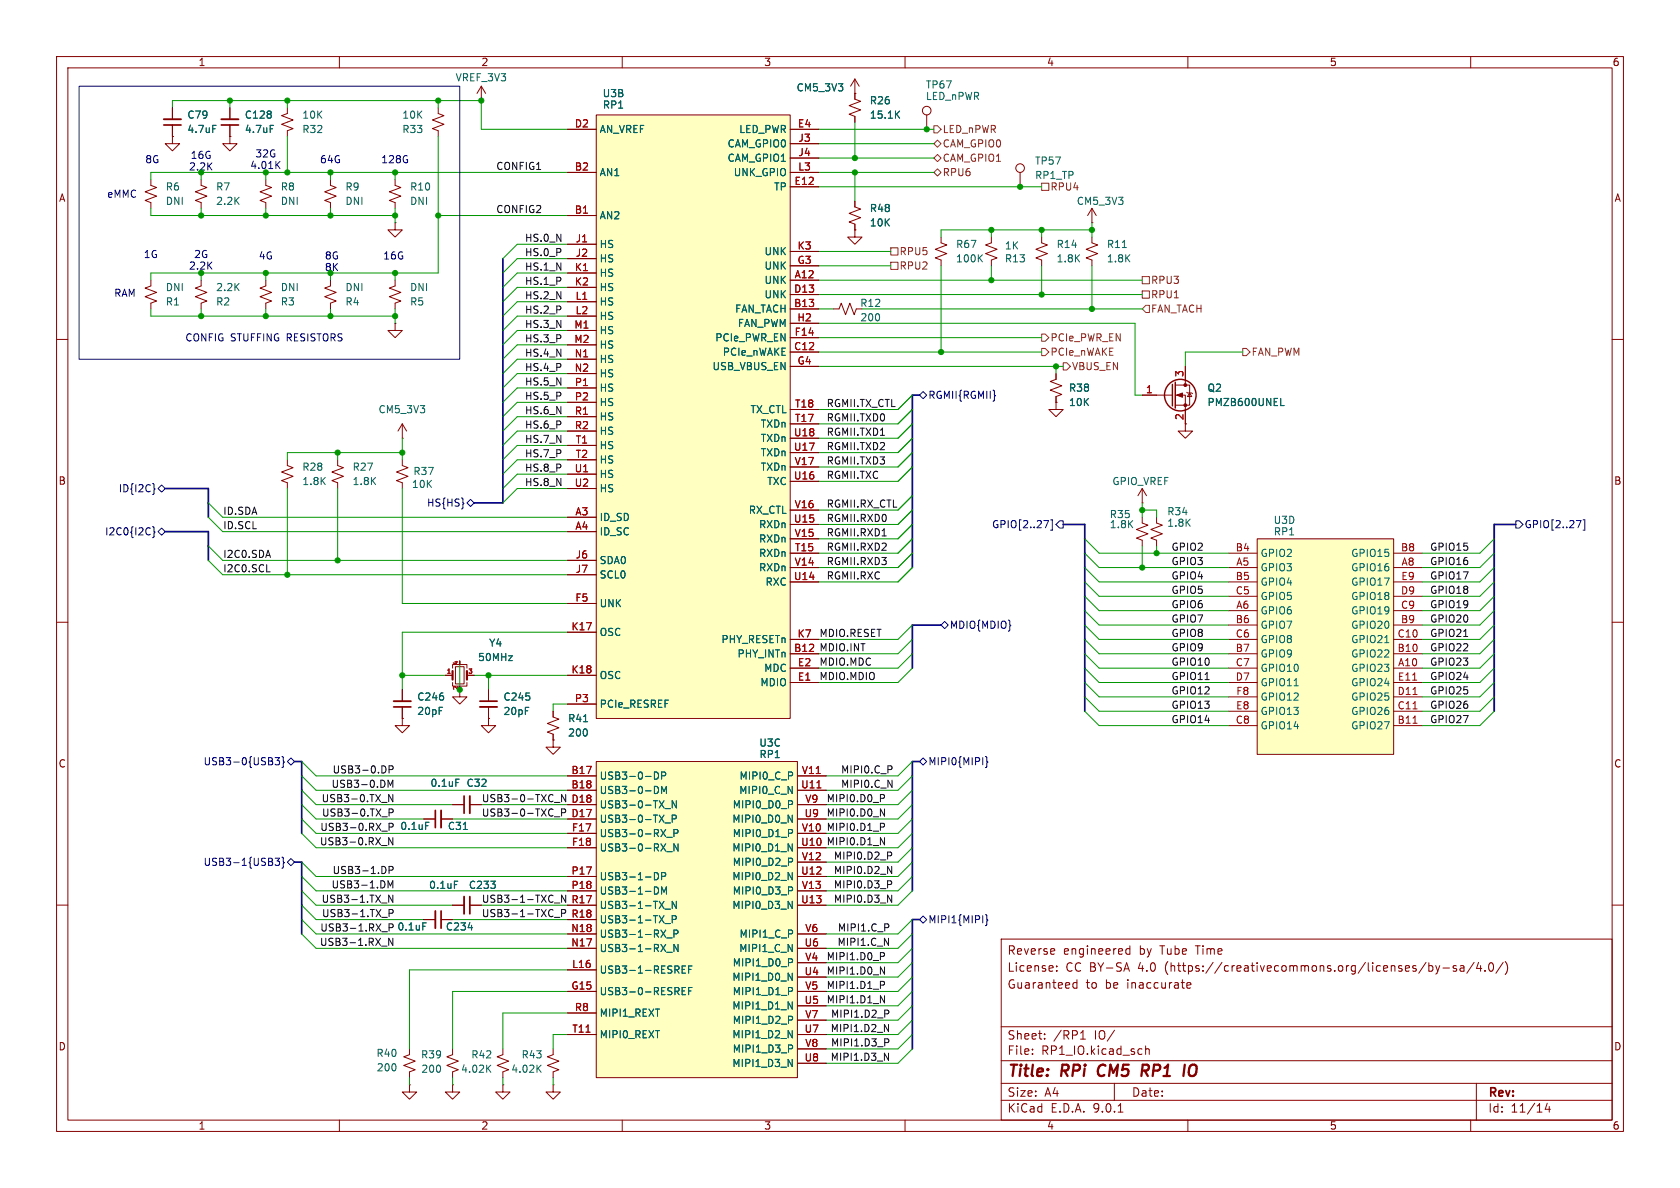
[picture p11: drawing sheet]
<svg xmlns="http://www.w3.org/2000/svg" width="297mm" height="210mm" viewBox="0 0 297 210" stroke-linecap="round" stroke-linejoin="round" font-family="sans-serif">
<g fill="none" stroke="#840000" stroke-width=".18">
<path d="M10 10h277v190h-277zM12 12h273v186h-273zM60 10v2M85.1 17.8h.1M85.1 15.2l-.8 1.3M85.1 15.2l.8 1.3M85.1 15.2v2.6M110 10v2M160 10v2M210 10v2M260 10v2M35.6 31.8v1l1 .3-2.1 .8 2.1 .8-2.1 .7 1.1 .4v1"/>
<path d="M180.3 30.5v2.5M69.8 57.2v1.2h1.3l-1.3 1.3-1.2-1.3h1.2M69.8 57.2h.1M10 60h2M285 60h2M71.1 81.3v1l1 .4-2 .7 2 .8-2 .8 1 .3v1.1M10 110h2M285 110h2M86.4 121.9v2.1M86.4 125v2M74.9 144.8h2.1M78 144.8h2"/>
<path d="M80 142.2h2M83.1 142.2h2M10 160h2M80 160h2M83.1 160h2M177 166h108v32h-108zM186.4 167.8l.1 .3-.8 .1M186.8 171.6v.1M186.8 170.8v.1M190.4 173.2v1.5M190.4 173.8l-.4-.1-.3 .3v.4l.1 .2h.6M199.2 170.2l.5 1.5"/>
<path d="M199.7 167.2v1.5M199.7 167.8l-.4-.1-.3 .3v.4l.2 .2h.5M209.8 174.2l.7-.1v-.3l-.5-.1-.2 .2 .1 .7h.6M252.6 170.2v1.5M252.6 170.8l.4-.1 .3 .3v.4l-.1 .2h-.6M253.8 170.7l.4 1M254.2 171.7l-.2 .4-.2 .1M254.5 170.7l-.3 1M255.1 171.1h1.1M257.5 170.8l-.4-.1-.2 .2 .1 .2 .5 .2v.3h-.6M258.2 170.8h.5l.1 .9M258.8 171.1h-.5a.29 .29 0 0 0-.2 .3 .29 .29 0 0 0 .2 .3l.5-.1"/>
<path d="M260.6 170.1l-1.3 2M261.4 170.1l-.4 1.1h1M261.7 170.7v1M262.5 171.6v.1M263.3 170.3l.2-.1a.81 .81 0 0 1 .6 .6 .81 .81 0 0 1-.3 .8l-.1 .1a.81 .81 0 0 1-.4-1.4zM265.7 170.1l-1.2 2M266.1 170a1.72 1.72 0 0 1 0 2.3M285 160h2M60 198v2M88.9 191.8v1.2h-1.3l1.3 1.3 1.3-1.3h-1.3M88.9 191.8h.1M97.8 191.8v1.2h-1.3l1.3 1.3 1.3-1.3h-1.3"/>
<path d="M97.8 191.8h.1M97.8 185.4v1l-1 .4 2 .8-2 .7 2 .8-1 .4v1M110 198v2M160 198v2M177 194.5h108M177 191.5h108M177 187.5h108M177 181.5h108M182.5 186.3v.1M182.5 185.5v.1M184.7 183.6v.1M184.7 182.8v.1"/>
<path d="M191 183.7h.9M191.2 182.6l.3-.4v1.5M197 191.5v3M197.7 196.6h.8M202.5 184.9v1.5M202.5 185.5l.2-.1 .4 .1 .1 .9M210 198v2M260 198v2M261 191.5v6.5M273.5 195l-.3 1.1h.9M273.9 195.6v1"/>
<circle cx="180.3" cy="29.7" r=".76"/>
</g>
<path d="M194.4 188.5a1.27 1.27 0 0 0 0 1.6M202.4 189.3l.5 .9M202.8 188.2h-.8l-.2 2M202.9 189.2l-1 .1M211.2 188.2a.77 .77 0 0 0-1 .7v1l.3 .3h.4" fill="none" stroke="#840000" stroke-width=".4"/>
<path d="M84.8 124h3.1M77 143.3v3M82 140.7v3.1M83.1 158.5v3" fill="none" stroke="#840000" stroke-width=".3"/>
<path d="M84.8 125h3.1M78 143.3v3M82 158.5v3M83.1 140.7v3.1" fill="none" stroke="#840000" stroke-width=".33"/>
<path d="M80.6 137.7h.6M75.3 145.4h.6M80.3 155.8h.6M81.9 146.6h.7M95.1 188.8l.6 .8M95.7 188.3l-.8 .7" fill="none" stroke="#006464" stroke-width=".18"/>
<path d="M105.4 20.3h34.3v106.7h-34.3z" fill="#ffffc2"/>
<g fill="none" stroke="#840000" stroke-width=".18">
<path d="M30.5 19.1v2M40.6 19.1v2M50.8 19.1v1l-1 .3 2 .8-2 .8 2 .7-1 .4v1M151.1 16.5h.1M151.1 14l-.7 1.2M151.1 14l.8 1.2M151.1 14v2.5M26.7 31.8v1l1 .3-2 .8 2 .8-2 .7 1 .4v1M30.5 24.1v1.3h1.2l-1.2 1.3-1.3-1.3h1.3M30.5 24.1h.1M30.5 22.1v2M40.6 24.1v1.3h1.3l-1.3 1.3-1.2-1.3h1.2"/>
<path d="M40.6 24.1h.1M40.6 22.1v2M100.3 22.9h5.1M100.3 30.5h5.1M100.3 38.1h5.1M105.4 20.3h34.3v106.7h-34.3zM139.7 22.9h5.1M139.7 30.5h5.1M139.7 25.4h5.1M139.7 27.9h5.1M139.7 33h5.1M26.7 49.5v1l-1 .4 2 .8-2 .8 2 .7-1 .4v1"/>
<path d="M35.6 49.5v1l-1.1 .4 2.1 .8-2.1 .8 2.1 .7-1 .4v1M47 49.5v1l-1 .4 2 .8-2 .8 2 .7-1 .4v1M58.4 49.5v1l-1 .4 2 .8-2 .8 2 .7-1 .4v1M100.3 43.2h5.1M100.3 45.7h5.1M100.3 48.3h5.1M100.3 50.8h5.1M100.3 53.3h5.1M100.3 55.9h5.1M100.3 58.4h5.1M139.7 44.5h5.1M139.7 47h5.1"/>
<path d="M139.7 49.5h5.1M139.7 52.1h5.1M139.7 54.6h5.1M139.7 57.2h5.1M139.7 59.7h5.1M100.3 61h5.1M100.3 63.5h5.1M100.3 66h5.1M100.3 68.6h5.1M100.3 71.1h5.1M100.3 73.7h5.1M100.3 76.2h5.1"/>
<path d="M100.3 78.7h5.1M139.7 62.2h5.1M139.7 64.8h5.1M139.7 72.4h5.1M139.7 74.9h5.1M139.7 77.5h5.1M100.3 81.3h5.1M100.3 83.8h5.1M100.3 86.4h5.1M100.3 91.4h5.1M100.3 94h5.1M100.3 99.1h5.1"/>
<path d="M139.7 80h5.1M139.7 82.6h5.1M139.7 85.1h5.1M139.7 90.2h5.1M139.7 92.7h5.1M139.7 95.3h5.1M139.7 97.8h5.1M78.7 119.4h1.3M80 118.1v-.6h2.5v.6M80.5 117.9h1.5v3h-1.5zM82.5 119.4h1.3M100.3 101.6h5.1"/>
<path d="M100.3 106.7h5.1M100.3 111.8h5.1M100.3 119.4h5.1M139.7 100.3h5.1M139.7 102.9h5.1M139.7 113h5.1M139.7 115.6h5.1M139.7 118.1h5.1M80 120.7v.6h2.5v-.6M97.8 125.7v1l1 .4-2 .8 2 .8-2 .7 1 .4v1M97.8 130.8v1.3h1.3l-1.3 1.3-1.3-1.3h1.3M97.8 130.8h.1"/>
<path d="M100.3 124.5h5.1M139.7 120.7h5.1M74.9 162.6h2.1M78 162.6h2M88.9 185.4v1l-1 .4 2 .8-2 .7 2 .8-1 .4v1"/>
</g>
<path d="M37.6 22.2h.6M47.8 22.2h.6M103.2 127.6h.7M74.7 163.1h.6M82.8 164h.7M86.2 188.8l.6 .8M86.8 188.3l-.8 .7" fill="none" stroke="#006464" stroke-width=".18"/>
<path d="M29 22.1h3M39.1 22.1h3.1M78 161v3.1" fill="none" stroke="#840000" stroke-width=".3"/>
<path d="M29 21.1h3M39.1 21.1h3.1M77 161v3.1" fill="none" stroke="#840000" stroke-width=".33"/>
<path d="M80 118.6v1.5M82.5 118.6v1.5" fill="none" stroke="#840000" stroke-width=".38"/>
<path d="M105.4 134.6h35.6v55.9h-35.6z" fill="#ffffc2"/>
<g fill="none" stroke="#840000" stroke-width=".18">
<path d="M77.5 19.1v1l1 .3-2 .8 2 .8-2 .7 1 .4v1M47 31.8v1l1 .3-2 .8 2 .8-2 .7 1 .4v1M58.4 31.8v1l1 .3-2 .8 2 .8-2 .7 1 .4v1M151.1 35.6v1l1 .4-2 .7 2 .8-2 .7 1 .4v1M69.8 49.5v1l-1 .4 2.1 .8-2.1 .8 2.1 .7-1.1 .4v1M151.1 40.6v1.3h1.3l-1.3 1.3-1.2-1.3h1.2M151.1 40.6h.1M71.1 77.5h.1M71.1 74.9v2.6M71.1 74.9l-.7 1.3M71.1 74.9l.8 1.3M186.7 71.1v1.3h-1.3l1.3 1.3 1.3-1.3h-1.3"/>
<path d="M186.7 71.1h.1M50.8 81.3v1l1 .4-2 .7 2 .8-2 .8 1 .3v1.1M59.7 81.3v1l1 .4-2 .7 2 .8-2 .8 1 .3v1.1M204.5 91.4v1.1l1 .3-2 .8 2 .8-2 .7 1 .4v1M71.1 121.9v2.1M71.1 125v2M81.3 121.9v1.3h1.2l-1.2 1.3-1.3-1.3h1.3M100.3 137.2h5.1M100.3 139.7h5.1M105.4 134.6h35.6v55.9h-35.6zM141 137.2h5M141 139.7h5"/>
<path d="M100.3 142.2h5.1M100.3 144.8h5.1M100.3 147.3h5.1M100.3 149.9h5.1M100.3 154.9h5.1M100.3 157.5h5.1M141 142.2h5M141 144.8h5M141 147.3h5M141 149.9h5M141 152.4h5M141 154.9h5"/>
<path d="M141 157.5h5M100.3 160h5.1M100.3 165.1h5.1M100.3 167.6h5.1M100.3 175.3h5.1M100.3 162.6h5.1M100.3 171.5h5.1M100.3 179.1h5.1M141 160h5M141 165.1h5M141 167.6h5M141 170.2h5"/>
<path d="M141 172.7h5M141 175.3h5M141 177.8h5M100.3 182.9h5.1M141 180.3h5M141 182.9h5M141 185.4h5M141 188h5"/>
</g>
<path d="M144.4 139.3h.7" fill="none" stroke="#a90000" stroke-width=".18"/>
<g fill="none" stroke="#006464" stroke-width=".18">
<path d="M115.7 136.5a.64 .64 0 0 1 .7 .6 .64 .64 0 0 1-.7 .6M115.7 139a.64 .64 0 0 1 .7 .6 .64 .64 0 0 1-.7 .7M117 137.1h.6l.1-.2-.1-.3-.6-.1v1.2M115.7 154.2a.64 .64 0 0 1 .7 .7 .64 .64 0 0 1-.7 .6M115.7 156.8a.64 .64 0 0 1 .7 .6 .64 .64 0 0 1-.7 .7M117 140.3v-1.3l.4 .9 .4-.9v1.3M117 154.9h.6l.1-.2-.1-.3-.6-.2v1.3M117 158.1v-1.3l.4 .9 .4-.9v1.3M117.6 142.9h.9M117.6 145.5h.9M117.9 148h.9M117.9 150.6h.9"/>
<path d="M118.8 144.8l.6-.1 .2-.2-.1-.3-.7-.1v1.3M119.1 147.3l.6-.1 .2-.1-.1-.3-.7-.2v1.3M119.6 141.5v1.3l-.8-1.3v1.3M119.6 159.3v1.3l-.8-1.3v1.3M119.9 149.2v1.2l-.8-1.2v1.2M139.3 144.1l.8 1.3v-1.3M139.3 149.2l.8 1.2v-1.2M139.3 154.2l.8 1.3v-1.3M139.3 159.3l.8 1.3v-1.3M140 141.6l.1 .2-.1 .4M140 146.7l.1 .2-.1 .3M140 151.8l.1 .2-.1 .3"/>
<path d="M140 156.9l.1 .1-.1 .4M117.6 160.7h.9M117.6 163.3h.9M117.9 165.8h.9M117.9 168.3h.9M118.8 162.5h.6l.2-.2-.1-.3-.7-.1v1.2M119.1 165.1l.6-.1 .2-.2-.1-.3-.7-.1v1.3M119.9 166.9v1.3l-.8-1.3v1.3M120.6 171.4h.4M120.6 175.2h.4M121.2 170.8h-.6v1.2h.6M121.2 174.6h-.6v1.2h.6"/>
<path d="M121.7 171.4h.5M121.7 175.2h.5M122.3 170.8h-.6v1.2M122.3 174.6h-.6v1.2M139.3 172l.8 1.3v-1.3M139.3 177.1l.8 1.3v-1.3M140 169.6l.1 .1-.1 .4M140 174.6l.1 .2-.1 .4M140 179.7l.1 .2-.1 .4M139.3 182.2l.8 1.3v-1.3M139.3 187.3l.8 1.2v-1.2M140 184.8l.1 .2-.1 .3"/>
</g>
<path d="M69.6 125h3" fill="none" stroke="#840000" stroke-width=".3"/>
<path d="M69.6 124h3" fill="none" stroke="#840000" stroke-width=".33"/>
<path d="M222.2 95.3h24.2v38.1h-24.2z" fill="#ffffc2"/>
<g fill="none" stroke="#840000" stroke-width=".18">
<path d="M30.5 19.1v2M40.6 19.1v2M151.1 16.5v1l1 .4-2 .8 2 .7-2 .8 1 .4v1M151.1 16.5h.1M30.5 24.1h.1M30.5 22.1v2M40.6 24.1h.1M40.6 22.1v2M69.8 39.4v1.2h1.3l-1.3 1.3-1.2-1.3h1.2M69.8 39.4h.1M69.8 31.8v1l1.1 .3-2.1 .8 2.1 .8-2.1 .7 1 .4v1M100.3 22.9h5.1"/>
<path d="M100.3 30.5h5.1M100.3 38.1h5.1M139.7 22.9h5.1M139.7 30.5h5.1M139.7 25.4h5.1M139.7 27.9h5.1M139.7 33h5.1M151.1 35.6v1M151.1 39.6v1M163.8 20.3v2.6M193 39.4h.1M193 36.8v2.6"/>
<path d="M193 36.8l.8 1.3M193 36.8l-.7 1.3M100.3 43.2h5.1M100.3 45.7h5.1M100.3 48.3h5.1M100.3 50.8h5.1M100.3 53.3h5.1M100.3 55.9h5.1M100.3 58.4h5.1M139.7 54.6h5.1M139.7 44.5h5.1M139.7 47h5.1"/>
<path d="M139.7 49.5h5.1M139.7 52.1h5.1M139.7 57.2h5.1M139.7 59.7h5.1M147.3 54.6h1l.4-1 .8 2 .7-2 .8 2 .4-1h1M151.1 40.6h.1M166.4 41.9v1l1 .4-2 .8 2 .7-2 .8 1 .4v1M175.3 41.9v1l-1.1 .4 2.1 .8-2.1 .7 2.1 .8-1 .4v1M184.1 41.9v1l1.1 .4-2.1 .8 2.1 .7-2.1 .8 1 .4v1M193 41.9v1l1.1 .4-2.1 .8 2.1 .7-2.1 .8 1 .4v1M100.3 61h5.1M100.3 63.5h5.1"/>
<path d="M100.3 66h5.1M100.3 68.6h5.1M100.3 71.1h5.1M100.3 73.7h5.1M100.3 76.2h5.1M100.3 78.7h5.1M139.7 62.2h5.1M139.7 64.8h5.1M139.7 72.4h5.1M139.7 74.9h5.1M139.7 77.5h5.1M186.7 66v1.1l-1 .3 2 .8-2 .8 2 .7-1 .4v1"/>
<path d="M186.7 71.1h.1M201.9 69.9h5.4M207.8 68.1h2.5v3.5h-2.5M207.8 69.9h1.7v6.3h1.3l-1.3 1.3-1.2-1.3h1.2M209.5 64.8v3.3M209.8 69.3l.1 .2h.8l.1 .1M210.3 69.5l.4 .6h-.8zM100.3 81.3h5.1M100.3 83.8h5.1M100.3 86.4h5.1M100.3 91.4h5.1M100.3 94h5.1"/>
<path d="M100.3 99.1h5.1M139.7 97.8h5.1M139.7 80h5.1M139.7 82.6h5.1M139.7 85.1h5.1M139.7 90.2h5.1M139.7 92.7h5.1M139.7 95.3h5.1M201.9 91.4v1.1l1 .3-2 .8 2 .8-2 .7 1 .4v1M201.9 88.9h.1M201.9 86.4v2.5M201.9 86.4l-.7 1.2"/>
<path d="M201.9 86.4l.8 1.2M217.2 97.8h5M222.2 95.3h24.2v38.1h-24.2zM246.4 97.8h5.1M78.7 119.4h1.3M82.5 119.4h1.3M100.3 119.4h5.1M100.3 101.6h5.1M100.3 106.7h5.1M100.3 111.8h5.1M139.7 100.3h5.1M139.7 102.9h5.1"/>
<path d="M139.7 113h5.1M139.7 115.6h5.1M139.7 118.1h5.1M217.2 100.3h5M217.2 102.9h5M217.2 105.4h5M217.2 108h5M217.2 110.5h5M217.2 113h5M217.2 115.6h5M217.2 118.1h5M246.4 100.3h5.1"/>
<path d="M246.4 102.9h5.1M246.4 105.4h5.1M246.4 108h5.1M246.4 110.5h5.1M246.4 113h5.1M246.4 115.6h5.1M246.4 118.1h5.1M71.1 127v1.3h1.3l-1.3 1.2-1.3-1.2h1.3M71.1 127h.1M71.1 121.9v2.1M71.1 125v2M86.4 127v1.3h1.2l-1.2 1.2-1.3-1.2h1.3"/>
<path d="M86.4 127h.1M86.4 121.9v2.1M86.4 125v2M97.8 130.8h.1M97.8 125.7v1M97.8 129.8v1M100.3 124.5h5.1M100.3 137.2h5.1M100.3 139.7h5.1M139.7 120.7h5.1M141 137.2h5M141 139.7h5"/>
<path d="M217.2 120.7h5M217.2 123.2h5M217.2 125.7h5M217.2 128.3h5M246.4 120.7h5.1M246.4 123.2h5.1M246.4 125.7h5.1M246.4 128.3h5.1M74.9 144.8h2.1M78 144.8h2M80 142.2h2M83.1 142.2h2"/>
<path d="M100.3 142.2h5.1M100.3 144.8h5.1M100.3 147.3h5.1M100.3 149.9h5.1M100.3 154.9h5.1M100.3 157.5h5.1M141 142.2h5M141 144.8h5M141 147.3h5M141 149.9h5M141 152.4h5M141 154.9h5"/>
<path d="M141 157.5h5M74.9 162.6h2.1M78 162.6h2M80 160h2M83.1 160h2M100.3 160h5.1M100.3 165.1h5.1M100.3 167.6h5.1M100.3 175.3h5.1M100.3 162.6h5.1M100.3 171.5h5.1M100.3 179.1h5.1"/>
<path d="M141 160h5M141 165.1h5M141 167.6h5M141 170.2h5M141 172.7h5M141 175.3h5M141 177.8h5M72.4 191.8v1.2h-1.3l1.3 1.3 1.3-1.3h-1.3M72.4 191.8h.1M72.4 185.4v1l-1 .4 2 .8-2 .7 2 .8-1 .4v1M80 185.4v1l-1 .4 2 .8-2 .7 2 .8-1 .4v1M80 191.8v1.2h-1.3l1.3 1.3 1.3-1.3h-1.3"/>
<path d="M80 191.8h.1M100.3 182.9h5.1M141 180.3h5M141 182.9h5M141 185.4h5M141 188h5"/>
<circle cx="163.8" cy="19.6" r=".76"/>
</g>
<g fill="none" stroke="#006464" stroke-width=".18">
<path d="M159 19.6l-.7 .8M37.6 22.2h.6M47.8 22.2h.6M158.5 20.2l.5 .7M173.1 45.6l.6 .7M173.7 45l-.7 .8M198.4 43.8h.7M226.4 71.7h.6M244.8 113.6h.7M80.6 137.7h.6M103.2 127.6h.7M115.7 136.5a.64 .64 0 0 1 .7 .6 .64 .64 0 0 1-.7 .6"/>
<path d="M115.7 139a.64 .64 0 0 1 .7 .6 .64 .64 0 0 1-.7 .7M117 137.1h.6l.1-.2-.1-.3-.6-.1v1.2M228.8 121.2h.7M75.3 145.4h.6M80.3 155.8h.6M81.9 146.6h.7M115.7 154.2a.64 .64 0 0 1 .7 .7 .64 .64 0 0 1-.7 .6M115.7 156.8a.64 .64 0 0 1 .7 .6 .64 .64 0 0 1-.7 .7M117 140.3v-1.3l.4 .9 .4-.9v1.3M117 154.9h.6l.1-.2-.1-.3-.6-.2v1.3M117 158.1v-1.3l.4 .9 .4-.9v1.3M117.6 142.9h.9"/>
<path d="M117.6 145.5h.9M117.9 148h.9M117.9 150.6h.9M118.8 144.8l.6-.1 .2-.2-.1-.3-.7-.1v1.3M119.1 147.3l.6-.1 .2-.1-.1-.3-.7-.2v1.3M119.6 141.5v1.3l-.8-1.3v1.3M119.6 159.3v1.3l-.8-1.3v1.3M119.9 149.2v1.2l-.8-1.2v1.2M139.3 144.1l.8 1.3v-1.3M139.3 149.2l.8 1.2v-1.2M139.3 154.2l.8 1.3v-1.3M139.3 159.3l.8 1.3v-1.3"/>
<path d="M140 141.6l.1 .2-.1 .4M140 146.7l.1 .2-.1 .3M140 151.8l.1 .2-.1 .3M140 156.9l.1 .1-.1 .4M74.7 163.1h.6M82.8 164h.7M117.6 160.7h.9M117.6 163.3h.9M117.9 165.8h.9M117.9 168.3h.9M118.8 162.5h.6l.2-.2-.1-.3-.7-.1v1.2M119.1 165.1l.6-.1 .2-.2-.1-.3-.7-.1v1.3"/>
<path d="M119.9 166.9v1.3l-.8-1.3v1.3M120.6 171.4h.4M120.6 175.2h.4M121.2 170.8h-.6v1.2h.6M121.2 174.6h-.6v1.2h.6M121.7 171.4h.5M121.7 175.2h.5M122.3 170.8h-.6v1.2M122.3 174.6h-.6v1.2M139.3 172l.8 1.3v-1.3M139.3 177.1l.8 1.3v-1.3M140 169.6l.1 .1-.1 .4"/>
<path d="M140 174.6l.1 .2-.1 .4M140 179.7l.1 .2-.1 .4M139.3 182.2l.8 1.3v-1.3M139.3 187.3l.8 1.2v-1.2M140 184.8l.1 .2-.1 .3"/>
</g>
<path d="M144.4 139.3h.7M249.7 120.2h.8M249.8 122.8h.7M249.8 125.3h.7M249.8 127.9h.7" fill="none" stroke="#a90000" stroke-width=".18"/>
<g fill="none" stroke="#840000" stroke-width=".25">
<path d="M207.3 67.9v3.9M207.8 67.6v4.5"/>
<circle cx="208.7" cy="69.8" r="2.79"/>
</g>
<g fill="#840000" stroke="#840000" stroke-width=".18">
<path d="M208 69.9l1-.4v.7z"/>
<circle cx="209.5" cy="68.1" r=".25"/>
<circle cx="209.5" cy="71.6" r=".25"/>
</g>
<g fill="none" stroke="#000084" stroke-width=".18">
<path d="M162.6 69.9l.6-.7 .6 .7-.6 .6zM175.9 69.9h.1l-.1 .1M27 93.1l.2 .2v.6l.2 .2-.2 .2v.6l-.2 .1M27 85.5l.2 .2v.6l.2 .2-.2 .1v.6l-.2 .2M27.9 86.4l.7-.7 .6 .7-.6 .6zM27.9 94l.7-.7 .6 .7-.6 .6zM83.2 88.3l.6 .6-.6 .6-.7-.6zM184.5 92h.9l-.6 1.3M185.7 91.9h.3v1.8h-.3M187.3 92.1h.7v1.2h-.7l-.6-.6zM268 92.1h.6l.6 .6-.6 .6h-.6zM278.7 92h.8l-.5 1.3"/>
<path d="M279.9 91.9h.3v1.8h-.3M166.4 110.5l.6-.6 .6 .6-.6 .6zM48.6 133.9h.8l-.4 .5 .4 .1v.6l-.2 .1-.6-.1M49.8 133.7l.3 .2v.6l.2 .2-.2 .2v.6l-.3 .2M50.8 134.6l.6-.6 .7 .6-.7 .7zM162.6 134.6l.6-.6 .6 .6-.6 .7zM174.2 133.7l.3 .2v.6l.1 .2-.1 .2v.6l-.3 .2M48.6 151.7h.8l-.4 .5 .4 .1v.6l-.2 .1-.6-.1M49.8 151.5l.3 .2v.6l.2 .2-.2 .2v.6l-.3 .2M50.8 152.4l.6-.6 .7 .6-.7 .6zM162.6 162.6l.6-.7 .6 .7-.6 .6zM174.2 161.7l.3 .2v.6l.1 .2-.1 .1v.6l-.3 .2"/>
</g>
<g fill="none" stroke="#725600" stroke-width=".18">
<path d="M165.1 22.2h.6l.7 .7-.7 .6h-.6zM165.1 30.5l.6-.7 .7 .7-.7 .6zM165.1 25.4l.6-.6 .7 .6-.7 .6zM165.1 27.9l.6-.6 .7 .6-.7 .7zM184.1 32.4h1.3v1.3h-1.3zM157.5 43.8h1.2v1.3h-1.2zM157.5 46.4h1.2v1.2h-1.2zM184.1 59.1h.7l.6 .6-.6 .6h-.7zM201.9 51.4h1.3v1.3h-1.3zM201.9 48.9h1.3v1.3h-1.3zM202.6 54h.6v1.2h-.6l-.7-.6zM184.1 61.6h.7l.6 .6-.6 .7h-.7z"/>
<path d="M188 64.1h.6l.6 .7-.6 .6h-.6zM219.7 61.6h.6l.7 .6-.7 .7h-.6z"/>
</g>
<g fill="none" stroke="#0f0f0f" stroke-width=".18">
<path d="M155.9 94.7h.8M47.2 101.1h.6M258.8 112.5h.7M68.6 139.2v-1.3l.4 .9 .4-.9v1.3M68.8 136h.6l.1-.2-.1-.3-.6-.1v1.2M157.6 135.5v.4M213 120.1h.8M67.5 149.5h.9M67.5 144.4h1M67.5 146.9h1M68.6 157v-1.3l.4 .9 .4-.9v1.3M68.8 143.7l.6-.1 .1-.2-.1-.3-.6-.1v1.3"/>
<path d="M68.8 146.2l.6-.1 .1-.1-.1-.3-.6-.2v1.3M68.8 153.8h.6l.1-.2-.1-.3-.6-.1v1.2M69.4 140.5v1.2l-.7-1.2v1.2M69.4 148.1v1.2l-.7-1.2v1.2M69.4 158.2v1.3l-.7-1.3v1.3M98 144.4h1M98 159.6h1M98 141.8h1M99.3 143.7l.6-.1 .1-.2-.1-.3-.6-.1v1.3M100 140.5v1.2l-.7-1.2v1.2M100 158.2v1.3l-.7-1.3v1.3M155.6 140.5h.5l.3 .2-.2 .4h-.6"/>
<path d="M155.6 143l.8 1.3v-1.3M155.6 145.5h.5l.3 .3-.2 .3-.6 .1M155.6 148.1l.8 1.2v-1.2M156.9 158.2l.7 1.3v-1.3M156.9 150.6h.5l.2 .3-.1 .3-.6 .1M156.9 153.2l.7 1.2v-1.2M156.9 155.7h.5l.2 .2-.1 .4-.6 .1M67.5 167.2h.9M67.5 162.2h1M67.5 164.7h1M68.8 161.4h.6l.1-.2-.1-.3-.6-.1v1.2M68.8 164l.6-.1 .1-.2-.1-.3-.6-.1v1.3"/>
<path d="M69.4 165.9v1.2l-.7-1.2v1.2M98 162.2h1M99.3 161.4h.6l.1-.2-.1-.3-.6-.1v1.2M155.6 168.4h.5l.3 .2-.2 .4-.6 .1M155.6 170.9l.8 1.3v-1.3M155.6 173.5h.5l.3 .2-.2 .4h-.6M155.6 176l.8 1.3v-1.3M156.4 178.6h.5l.2 .2-.1 .4h-.6M157.1 163.4v.5M156.4 181.1l.7 1.3v-1.3M156.4 186.2l.7 1.2v-1.2M156.4 183.6h.5l.2 .3-.1 .3-.6 .1"/>
</g>
<path d="M88.9 45.7v43.2h-5.1M162.6 69.9h-1.3v30.4M29.2 86.4h7.6v5M29.2 94h7.6v5.1M188 92.7h3.8v33M268 92.7h-3.8v33M166.4 110.5h-5.1v7.6M52.1 134.6h1.2v12.7M162.6 134.6h-1.3v22.9M52.1 152.4h1.2v12.7M162.6 162.6h-1.3v22.8" fill="none" stroke="#000084" stroke-width=".3"/>
<g fill="none" stroke="#009600" stroke-width=".18">
<path d="M30.5 19.1v-1.3h54.6v5.1h15.2M40.6 17.8v1.3M50.8 17.8v1.3M77.5 17.8v1.3M26.7 36.8v1.3h43.1M35.6 30.5v1.3M35.6 36.8v1.3M47 30.5v1.3M47 36.8v1.3M50.8 24.1v6.4M58.4 30.5v1.3M58.4 36.8v1.3"/>
<path d="M69.8 30.5v1.3M69.8 36.8v2.6M77.5 38.1h22.8M77.5 24.1v24.2h-50.8v1.2M100.3 30.5h-73.6v1.3M144.8 30.5h20.3M144.8 22.9h20.3M144.8 33h39.3M144.8 25.4h20.3M144.8 27.9h20.3M151.1 21.6v6.3M151.1 30.5v5.1"/>
<path d="M193 39.4v2.5M26.7 54.6v1.3h43.1M35.6 48.3v1.2M35.6 54.6v1.3M47 48.3v1.2M47 54.6v1.3M58.4 48.3v1.2M58.4 54.6v1.3M69.8 48.3v1.2M69.8 54.6v2.6M100.3 48.3h-8.9l-2.5 2.5M100.3 55.9h-8.9l-2.5 2.5"/>
<path d="M100.3 45.7h-8.9l-2.5 2.6M100.3 43.2h-8.9l-2.5 2.5M100.3 53.3h-8.9l-2.5 2.6M100.3 50.8h-8.9l-2.5 2.5M100.3 58.4h-8.9l-2.5 2.6M144.8 57.2h55.9v12.7h1.2M144.8 49.5h57.1M144.8 52.1h57.1M144.8 59.7h39.3M144.8 54.6h2.5M144.8 47h12.7M144.8 44.5h12.7"/>
<path d="M152.4 54.6h49.5M166.4 47v15.2M175.3 40.6v1.3M175.3 47v2.5M184.1 40.6v1.3M184.1 47v5.1M193 47v7.6M193 40.6h-26.6v1.3M71.1 77.5v3.8M100.3 66h-8.9l-2.5 2.6M100.3 63.5h-8.9l-2.5 2.5M100.3 68.6h-8.9l-2.5 2.5"/>
<path d="M100.3 78.7h-8.9l-2.5 2.6M100.3 71.1h-8.9l-2.5 2.6M100.3 73.7h-8.9l-2.5 2.5M100.3 76.2h-8.9l-2.5 2.5M100.3 61h-8.9l-2.5 2.5M144.8 62.2h39.3M144.8 64.8h43.2M161.3 77.5l-2.6 2.5h-13.9M161.3 69.9l-2.6 2.5h-13.9M161.3 74.9l-2.6 2.6h-13.9M161.3 72.4l-2.6 2.5h-13.9M186.7 64.8v1.2"/>
<path d="M219.7 62.2h-10.2v2.6M36.8 96.5l2.6 2.6h60.9M36.8 99.1l2.6 2.5h60.9M36.8 88.9l2.6 2.5h60.9M36.8 91.4l2.6 2.6h60.9M50.8 86.4v15.2M59.7 80v1.3M59.7 86.4v12.7M71.1 86.4v20.3h29.2M71.1 80h-20.3v1.3M100.3 86.4h-8.9l-2.5 2.5M100.3 81.3h-8.9l-2.5 2.5"/>
<path d="M100.3 83.8h-8.9l-2.5 2.6M161.3 95.3l-2.6 2.5h-13.9M161.3 97.8l-2.6 2.5h-13.9M161.3 87.6l-2.6 2.6h-13.9M161.3 80l-2.6 2.6h-13.9M161.3 82.6l-2.6 2.5h-13.9M161.3 92.7l-2.6 2.6h-13.9M161.3 90.2l-2.6 2.5h-13.9M191.8 95.3l2.5 2.5h22.9M191.8 97.8l2.5 2.5h22.9M201.9 90.2h2.6v1.2M201.9 88.9v2.5"/>
<path d="M201.9 96.5v3.8M204.5 96.5v1.3M264.2 95.3l-2.6 2.5h-10.1M264.2 97.8l-2.6 2.5h-10.1M71.1 119.4h7.6M81.3 116.8v5.1M83.8 119.4h16.5M86.4 119.4v2.5M100.3 111.8h-29.2v10.1M161.3 100.3l-2.6 2.6h-13.9M161.3 113l-2.6 2.6h-13.9M161.3 115.6l-2.6 2.5h-13.9"/>
<path d="M161.3 110.5l-2.6 2.5h-13.9M161.3 118.1l-2.6 2.6h-13.9M191.8 100.3l2.5 2.6h22.9M191.8 102.9l2.5 2.5h22.9M191.8 108l2.5 2.5h22.9M191.8 113l2.5 2.6h22.9M191.8 115.6l2.5 2.5h22.9M191.8 105.4l2.5 2.6h22.9M191.8 110.5l2.5 2.5h22.9M191.8 118.1l2.5 2.6h22.9M264.2 100.3l-2.6 2.6h-10.1M264.2 102.9l-2.6 2.5h-10.1"/>
<path d="M264.2 108l-2.6 2.5h-10.1M264.2 113l-2.6 2.6h-10.1M264.2 115.6l-2.6 2.5h-10.1M264.2 105.4l-2.6 2.6h-10.1M264.2 110.5l-2.6 2.5h-10.1M264.2 118.1l-2.6 2.6h-10.1M53.3 134.6l2.6 2.6h44.4M53.3 137.2l2.6 2.5h44.4M53.3 139.7l2.6 2.5h24.1M100.3 124.5h-2.5v1.2M161.3 134.6l-2.6 2.6h-12.7M161.3 137.2l-2.6 2.5h-12.7"/>
<path d="M161.3 139.7l-2.6 2.5h-12.7M191.8 123.2l2.5 2.5h22.9M191.8 125.7l2.5 2.6h22.9M191.8 120.7l2.5 2.5h22.9M264.2 123.2l-2.6 2.5h-10.1M264.2 125.7l-2.6 2.6h-10.1M264.2 120.7l-2.6 2.5h-10.1M53.3 142.2l2.6 2.6h19M53.3 152.4l2.6 2.5h44.4M53.3 144.8l2.6 2.5h44.4M53.3 147.3l2.6 2.6h44.4M53.3 157.5l2.6 2.5h24.1"/>
<path d="M53.3 154.9l2.6 2.6h44.4M80 144.8h20.3M85.1 142.2h15.2M161.3 142.2l-2.6 2.6h-12.7M161.3 152.4l-2.6 2.5h-12.7M161.3 144.8l-2.6 2.5h-12.7M161.3 147.3l-2.6 2.6h-12.7M161.3 157.5l-2.6 2.5h-12.7M161.3 154.9l-2.6 2.6h-12.7M161.3 149.9l-2.6 2.5h-12.7M53.3 160l2.6 2.6h19M53.3 162.6l2.6 2.5h44.4"/>
<path d="M53.3 165.1l2.6 2.5h44.4M80 162.6h20.3M85.1 160h15.2M100.3 179.1h-11.4v6.3M100.3 175.3h-20.3v10.1M100.3 171.5h-27.9v13.9M161.3 177.8l-2.6 2.5h-12.7M161.3 175.3l-2.6 2.5h-12.7M161.3 172.7l-2.6 2.6h-12.7M161.3 162.6l-2.6 2.5h-12.7M161.3 165.1l-2.6 2.5h-12.7M161.3 170.2l-2.6 2.5h-12.7"/>
<path d="M161.3 167.6l-2.6 2.6h-12.7M72.4 190.5v1.3M80 190.5v1.3M88.9 190.5v1.3M97.8 190.5v1.3M100.3 182.9h-2.5v2.5M161.3 180.3l-2.6 2.6h-12.7M161.3 182.9l-2.6 2.5h-12.7M161.3 185.4l-2.6 2.6h-12.7"/>
</g>
<path d="M14 15.2h67.3v48.3h-67.3zM49 29.1l.5 .7M49.5 28.5l-.7 .8" fill="none" stroke="#0000c2" stroke-width=".18"/>
<g fill="#009600" stroke="#009600" stroke-width=".18">
<circle cx="47" cy="30.5" r=".46"/>
<circle cx="47" cy="38.1" r=".46"/>
<circle cx="47" cy="48.3" r=".46"/>
<circle cx="35.6" cy="48.3" r=".46"/>
<circle cx="35.6" cy="38.1" r=".46"/>
<circle cx="58.4" cy="30.5" r=".46"/>
<circle cx="69.8" cy="38.1" r=".46"/>
<circle cx="77.5" cy="38.1" r=".46"/>
<circle cx="35.6" cy="55.9" r=".46"/>
<circle cx="59.7" cy="80" r=".46"/>
<circle cx="71.1" cy="80" r=".46"/>
<circle cx="47" cy="55.9" r=".46"/>
<circle cx="69.8" cy="48.3" r=".46"/>
<circle cx="69.8" cy="55.9" r=".46"/>
<circle cx="58.4" cy="55.9" r=".46"/>
<circle cx="50.8" cy="101.6" r=".46"/>
<circle cx="59.7" cy="99.1" r=".46"/>
<circle cx="86.4" cy="119.4" r=".46"/>
<circle cx="69.8" cy="30.5" r=".46"/>
<circle cx="58.4" cy="38.1" r=".46"/>
<circle cx="50.8" cy="30.5" r=".46"/>
<circle cx="40.6" cy="17.8" r=".46"/>
<circle cx="77.5" cy="17.8" r=".46"/>
<circle cx="85.1" cy="17.8" r=".46"/>
<circle cx="50.8" cy="17.8" r=".46"/>
<circle cx="186.7" cy="64.8" r=".46"/>
<circle cx="201.9" cy="90.2" r=".46"/>
<circle cx="193" cy="54.6" r=".46"/>
<circle cx="204.5" cy="97.8" r=".46"/>
<circle cx="201.9" cy="100.3" r=".46"/>
<circle cx="71.1" cy="119.4" r=".46"/>
<circle cx="81.3" cy="121.9" r=".46"/>
<circle cx="151.1" cy="30.5" r=".46"/>
<circle cx="163.8" cy="22.9" r=".46"/>
<circle cx="151.1" cy="27.9" r=".46"/>
<circle cx="175.3" cy="49.5" r=".46"/>
<circle cx="166.4" cy="62.2" r=".46"/>
<circle cx="184.1" cy="40.6" r=".46"/>
<circle cx="193" cy="40.6" r=".46"/>
<circle cx="184.1" cy="52.1" r=".46"/>
<circle cx="180.3" cy="33" r=".46"/>
<circle cx="175.3" cy="40.6" r=".46"/>
</g>
<g font-size="2.8" fill="#840000">
<text x="178" y="190.9">Title:</text>
<text x="187.7" y="190.9">RPi</text>
<text x="194.9" y="190.9">CM5</text>
<text x="203.4" y="190.9">RP1</text>
<text x="211.7" y="190.9">IO</text>
</g>
<g font-size="2.1" fill="#840000">
<text x="178" y="172">License:</text>
<text x="178" y="169">Reverse</text>
<text x="187.9" y="169">engineered</text>
<text x="188.4" y="172">CC BY-SA</text>
<text x="201.3" y="172">4.0</text>
<text x="201.5" y="169">by</text>
<text x="205.3" y="169">Tube</text>
<text x="206.2" y="172">(https://creativecommons.org/licenses/by-sa/4.0/)</text>
<text x="211.7" y="169">Time</text>
<text x="178" y="175">Guaranteed</text>
<text x="191.9" y="175">to</text>
<text x="195.5" y="175">be</text>
<text x="199.4" y="175">inaccurate</text>
<text x="178" y="184">Sheet:</text>
<text x="186.2" y="184">/RP1</text>
<text x="193.5" y="184">IO/</text>
<text x="178" y="186.7">File:</text>
<text x="184.1" y="186.7">RP1_IO.kicad_sch</text>
<text x="178" y="196.9">KiCad</text>
<text x="178" y="194.1">Size:</text>
<text x="184.7" y="194.1">A4</text>
<text x="185.7" y="196.9">E.D.A.</text>
<text x="193.3" y="196.9">9.0.1</text>
<text x="200" y="194.1">Date:</text>
<text x="263" y="194.3">Rev:</text>
<text x="263" y="196.9">Id:</text>
<text x="267.1" y="196.9">11/14</text>
</g>
<g font-size="1.8" fill="#840000">
<text x="35" y="11.9">1</text>
<text x="85" y="11.9">2</text>
<text x="135" y="11.9">3</text>
<text x="185" y="11.9">4</text>
<text x="235" y="11.9">5</text>
<text x="285" y="11.9">6</text>
<text x="10.3" y="35.9">A</text>
<text x="285.3" y="35.9">A</text>
<text x="209.3" y="74.4" transform="rotate(-90 209.3 74.4)">2</text>
<text x="10.3" y="85.9">B</text>
<text x="285.3" y="85.9">B</text>
<text x="10.3" y="135.9">C</text>
<text x="285.3" y="135.9">C</text>
<text x="10.3" y="185.9">D</text>
<text x="285.3" y="185.9">D</text>
<text x="35" y="199.9">1</text>
<text x="85" y="199.9">2</text>
<text x="135" y="199.9">3</text>
<text x="185" y="199.9">4</text>
<text x="235" y="199.9">5</text>
<text x="285" y="199.9">6</text>
</g>
<g font-size="1.8" fill="#006464">
<text x="80.5" y="14.6">VREF_3V3</text>
<text x="106.5" y="17.4">U3B</text>
<text x="140.7" y="16.4">CM5_3V3</text>
<text x="163.6" y="17.9">LED_nPWR</text>
<text x="163.6" y="15.8">TP67</text>
<text x="33" y="21.2">C79</text>
<text x="33" y="23.7">4.7uF</text>
<text x="43.2" y="21.2">C128</text>
<text x="43.2" y="23.7">4.7uF</text>
<text x="53.3" y="23.7">R32</text>
<text x="53.3" y="21.2">10K</text>
<text x="71" y="23.7">R33</text>
<text x="71" y="21.2">10K</text>
<text x="105.9" y="23.7">AN_VREF</text>
<text x="106.5" y="19.4">RP1</text>
<text x="130.6" y="23.7">LED_PWR</text>
<text x="153.7" y="21.2">15.1K</text>
<text x="153.7" y="18.6">R26</text>
<text x="128.5" y="26.3">CAM_GPIO0</text>
<text x="128.5" y="28.8">CAM_GPIO1</text>
<text x="182.9" y="29.3">TP57</text>
<text x="29.2" y="33.9">R6</text>
<text x="38.1" y="33.9">R7</text>
<text x="49.5" y="33.9">R8</text>
<text x="61" y="33.9">R9</text>
<text x="72.4" y="33.9">R10</text>
<text x="105.9" y="31.3">AN1</text>
<text x="129.6" y="31.3">UNK_GPIO</text>
<text x="136.8" y="33.9">TP</text>
<text x="182.9" y="31.9">RP1_TP</text>
<text x="29.2" y="36.4">DNI</text>
<text x="38.1" y="36.4">2.2K</text>
<text x="49.5" y="36.4">DNI</text>
<text x="61" y="36.4">DNI</text>
<text x="72.4" y="36.4">DNI</text>
<text x="105.9" y="39">AN2</text>
<text x="153.7" y="37.7">R48</text>
<text x="153.7" y="40.2">10K</text>
<text x="190.3" y="36.4">CM5_3V3</text>
<text x="105.9" y="44">HS</text>
<text x="105.9" y="46.6">HS</text>
<text x="135.1" y="45.3">UNK</text>
<text x="135.1" y="47.9">UNK</text>
<text x="168.9" y="46.6">100K</text>
<text x="168.9" y="44">R67</text>
<text x="177.6" y="44.3">1K</text>
<text x="177.6" y="46.6">R13</text>
<text x="186.7" y="44">R14</text>
<text x="186.7" y="46.6">1.8K</text>
<text x="195.6" y="44">R11</text>
<text x="195.6" y="46.6">1.8K</text>
<text x="29.2" y="51.7">DNI</text>
<text x="38.1" y="51.7">2.2K</text>
<text x="49.5" y="51.7">DNI</text>
<text x="61" y="51.7">DNI</text>
<text x="72.4" y="51.7">DNI</text>
<text x="105.9" y="49.1">HS</text>
<text x="105.9" y="51.7">HS</text>
<text x="135.1" y="50.4">UNK</text>
<text x="135.1" y="52.9">UNK</text>
<text x="29.2" y="54.2">R1</text>
<text x="38.1" y="54.2">R2</text>
<text x="49.5" y="54.2">R3</text>
<text x="61" y="54.2">R4</text>
<text x="72.4" y="54.2">R5</text>
<text x="105.9" y="54.2">HS</text>
<text x="105.9" y="56.7">HS</text>
<text x="105.9" y="59.3">HS</text>
<text x="129.9" y="55.5">FAN_TACH</text>
<text x="130.3" y="58">FAN_PWM</text>
<text x="152" y="54.5">R12</text>
<text x="152" y="57">200</text>
<text x="105.9" y="61.8">HS</text>
<text x="105.9" y="64.4">HS</text>
<text x="125.9" y="65.6">USB_VBUS_EN</text>
<text x="126.3" y="60.6">PCIe_PWR_EN</text>
<text x="127.7" y="63.1">PCIe_nWAKE</text>
<text x="105.9" y="66.9">HS</text>
<text x="105.9" y="69.4">HS</text>
<text x="105.9" y="72">HS</text>
<text x="188.9" y="69.4">R38</text>
<text x="188.9" y="72">10K</text>
<text x="213.4" y="72">PMZB600UNEL</text>
<text x="213.4" y="69.4">Q2</text>
<text x="66.8" y="73.3">CM5_3V3</text>
<text x="105.9" y="74.5">HS</text>
<text x="105.9" y="77.1">HS</text>
<text x="132.6" y="73.3">TX_CTL</text>
<text x="134.4" y="75.8">TXDn</text>
<text x="53.3" y="83.4">R28</text>
<text x="62.2" y="83.4">R27</text>
<text x="105.9" y="79.6">HS</text>
<text x="105.9" y="82.1">HS</text>
<text x="134.4" y="78.3">TXDn</text>
<text x="134.4" y="80.9">TXDn</text>
<text x="134.4" y="83.4">TXDn</text>
<text x="53.3" y="86">1.8K</text>
<text x="62.2" y="86">1.8K</text>
<text x="72.7" y="86.5">10K</text>
<text x="73" y="84.2">R37</text>
<text x="105.9" y="84.7">HS</text>
<text x="105.9" y="87.2">HS</text>
<text x="135.5" y="86">TXC</text>
<text x="196.6" y="86">GPIO_VREF</text>
<text x="105.9" y="92.3">ID_SD</text>
<text x="105.9" y="94.8">ID_SC</text>
<text x="132.3" y="91">RX_CTL</text>
<text x="134.1" y="93.6">RXDn</text>
<text x="196.1" y="91.8">R35</text>
<text x="196.1" y="93.6">1.8K</text>
<text x="206.3" y="91.3">R34</text>
<text x="206.3" y="93.3">1.8K</text>
<text x="225.1" y="92.8">U3D</text>
<text x="225.1" y="94.8">RP1</text>
<text x="105.9" y="99.9">SDA0</text>
<text x="134.1" y="96.1">RXDn</text>
<text x="134.1" y="98.7">RXDn</text>
<text x="134.1" y="101.2">RXDn</text>
<text x="222.8" y="98.7">GPIO2</text>
<text x="222.8" y="101.2">GPIO3</text>
<text x="238.8" y="98.7">GPIO15</text>
<text x="238.8" y="101.2">GPIO16</text>
<text x="105.9" y="102.5">SCL0</text>
<text x="105.9" y="107.5">UNK</text>
<text x="135.2" y="103.7">RXC</text>
<text x="222.8" y="103.7">GPIO4</text>
<text x="222.8" y="106.3">GPIO5</text>
<text x="238.8" y="103.7">GPIO17</text>
<text x="238.8" y="106.3">GPIO18</text>
<text x="105.9" y="112.6">OSC</text>
<text x="127.4" y="113.9">PHY_RESETn</text>
<text x="222.8" y="108.8">GPIO6</text>
<text x="222.8" y="111.4">GPIO7</text>
<text x="222.8" y="113.9">GPIO8</text>
<text x="238.8" y="108.8">GPIO19</text>
<text x="238.8" y="111.4">GPIO20</text>
<text x="238.8" y="113.9">GPIO21</text>
<text x="84.4" y="117.1">50MHz</text>
<text x="86.4" y="114.5">Y4</text>
<text x="130.3" y="116.4">PHY_INTn</text>
<text x="135" y="119">MDC</text>
<text x="222.8" y="116.4">GPIO9</text>
<text x="222.8" y="119">GPIO10</text>
<text x="238.8" y="116.4">GPIO22</text>
<text x="238.8" y="119">GPIO23</text>
<text x="73.7" y="124">C246</text>
<text x="88.9" y="124.1">C245</text>
<text x="105.9" y="120.2">OSC</text>
<text x="105.9" y="125.3">PCIe_RESREF</text>
<text x="134.3" y="121.5">MDIO</text>
<text x="222.8" y="121.5">GPIO11</text>
<text x="222.8" y="124.1">GPIO12</text>
<text x="238.8" y="121.5">GPIO24</text>
<text x="238.8" y="124.1">GPIO25</text>
<text x="73.7" y="126.6">20pF</text>
<text x="88.9" y="126.6">20pF</text>
<text x="100.3" y="130.4">200</text>
<text x="100.3" y="127.9">R41</text>
<text x="222.8" y="126.6">GPIO13</text>
<text x="222.8" y="129.1">GPIO14</text>
<text x="238.8" y="126.6">GPIO26</text>
<text x="238.8" y="129.1">GPIO27</text>
<text x="134.1" y="132.2">U3C</text>
<text x="134.2" y="134.2">RP1</text>
<text x="76" y="139.3">0.1uF</text>
<text x="82.4" y="139.3">C32</text>
<text x="105.9" y="138">USB3-0-DP</text>
<text x="105.9" y="140.6">USB3-0-DM</text>
<text x="105.9" y="143.1">USB3-0-TX_N</text>
<text x="129.4" y="143.1">MIPI0_D0_P</text>
<text x="130.6" y="140.6">MIPI0_C_N</text>
<text x="130.6" y="138">MIPI0_C_P</text>
<text x="70.7" y="146.9">0.1uF</text>
<text x="79.1" y="146.9">C31</text>
<text x="105.9" y="145.6">USB3-0-TX_P</text>
<text x="105.9" y="148.2">USB3-0-RX_P</text>
<text x="129.4" y="145.6">MIPI0_D0_N</text>
<text x="129.4" y="148.2">MIPI0_D1_P</text>
<text x="105.9" y="150.7">USB3-0-RX_N</text>
<text x="105.9" y="155.8">USB3-1-DP</text>
<text x="129.4" y="150.7">MIPI0_D1_N</text>
<text x="129.4" y="155.8">MIPI0_D2_N</text>
<text x="129.4" y="153.3">MIPI0_D2_P</text>
<text x="75.8" y="157.3">0.1uF</text>
<text x="82.8" y="157.3">C233</text>
<text x="105.9" y="158.3">USB3-1-DM</text>
<text x="105.9" y="160.9">USB3-1-TX_N</text>
<text x="129.4" y="160.9">MIPI0_D3_N</text>
<text x="129.4" y="158.3">MIPI0_D3_P</text>
<text x="70.2" y="164.7">0.1uF</text>
<text x="78.7" y="164.7">C234</text>
<text x="105.9" y="163.4">USB3-1-TX_P</text>
<text x="105.9" y="166">USB3-1-RX_P</text>
<text x="130.6" y="166">MIPI1_C_P</text>
<text x="105.9" y="168.5">USB3-1-RX_N</text>
<text x="105.9" y="172.3">USB3-1-RESREF</text>
<text x="129.4" y="173.6">MIPI1_D0_N</text>
<text x="129.4" y="171">MIPI1_D0_P</text>
<text x="130.6" y="168.5">MIPI1_C_N</text>
<text x="105.9" y="176.1">USB3-0-RESREF</text>
<text x="105.9" y="179.9">MIPI1_REXT</text>
<text x="129.4" y="178.7">MIPI1_D1_N</text>
<text x="129.4" y="176.1">MIPI1_D1_P</text>
<text x="105.9" y="183.7">MIPI0_REXT</text>
<text x="129.4" y="183.7">MIPI1_D2_N</text>
<text x="129.4" y="181.2">MIPI1_D2_P</text>
<text x="66.5" y="187">R40</text>
<text x="66.5" y="189.6">200</text>
<text x="74.3" y="187.3">R39</text>
<text x="74.4" y="189.8">200</text>
<text x="81.4" y="189.8">4.02K</text>
<text x="83.2" y="187.3">R42</text>
<text x="90.3" y="189.8">4.02K</text>
<text x="92.1" y="187.3">R43</text>
<text x="129.4" y="188.8">MIPI1_D3_N</text>
<text x="129.4" y="186.3">MIPI1_D3_P</text>
</g>
<g font-size="1.8" fill="#a90000">
<text x="101.5" y="22.6">D2</text>
<text x="141" y="22.6">E4</text>
<text x="141" y="25.1">J3</text>
<text x="141" y="27.7">J4</text>
<text x="101.5" y="30.2">B2</text>
<text x="140.4" y="32.8">E12</text>
<text x="141" y="30.2">L3</text>
<text x="101.5" y="37.8">B1</text>
<text x="101.7" y="42.9">J1</text>
<text x="101.7" y="45.5">J2</text>
<text x="140.9" y="44.2">K3</text>
<text x="140.9" y="46.7">G3</text>
<text x="101.5" y="48">K1</text>
<text x="101.5" y="50.5">K2</text>
<text x="101.6" y="53.1">L1</text>
<text x="140.3" y="51.8">D13</text>
<text x="140.4" y="49.3">A12</text>
<text x="101.4" y="58.2">M1</text>
<text x="101.6" y="55.6">L2</text>
<text x="140.3" y="54.4">B13</text>
<text x="140.4" y="59.4">F14</text>
<text x="140.9" y="56.9">H2</text>
<text x="101.4" y="60.7">M2</text>
<text x="101.5" y="63.2">N1</text>
<text x="101.5" y="65.8">N2</text>
<text x="140.3" y="62">C12</text>
<text x="140.9" y="64.5">G4</text>
<text x="101.5" y="68.3">P1</text>
<text x="101.5" y="70.9">P2</text>
<text x="202.5" y="69.6">1</text>
<text x="209.3" y="66.7" transform="rotate(-90 209.3 66.7)">3</text>
<text x="101.5" y="73.4">R1</text>
<text x="101.5" y="75.9">R2</text>
<text x="140.3" y="77.2">U18</text>
<text x="140.4" y="72.1">T18</text>
<text x="140.4" y="74.7">T17</text>
<text x="101.5" y="83.6">U1</text>
<text x="101.7" y="78.5">T1</text>
<text x="101.7" y="81">T2</text>
<text x="140.3" y="79.8">U17</text>
<text x="140.4" y="82.3">V17</text>
<text x="101.5" y="86.1">U2</text>
<text x="140.3" y="84.8">U16</text>
<text x="140.4" y="89.9">V16</text>
<text x="101.6" y="91.2">A3</text>
<text x="101.6" y="93.7">A4</text>
<text x="140.3" y="92.5">U15</text>
<text x="140.4" y="95">V15</text>
<text x="101.7" y="98.8">J6</text>
<text x="101.7" y="101.3">J7</text>
<text x="140.4" y="100.1">V14</text>
<text x="140.4" y="97.5">T15</text>
<text x="218.4" y="97.5">B4</text>
<text x="218.5" y="100.1">A5</text>
<text x="247.6" y="97.5">B8</text>
<text x="247.7" y="100.1">A8</text>
<text x="101.6" y="106.4">F5</text>
<text x="140.3" y="102.6">U14</text>
<text x="218.4" y="102.6">B5</text>
<text x="218.4" y="105.2">C5</text>
<text x="218.5" y="107.7">A6</text>
<text x="247.6" y="105.2">D9</text>
<text x="247.6" y="107.7">C9</text>
<text x="247.6" y="102.6">E9</text>
<text x="100.9" y="111.5">K17</text>
<text x="140.9" y="112.8">K7</text>
<text x="218.4" y="110.2">B6</text>
<text x="218.4" y="112.8">C6</text>
<text x="247" y="112.8">C10</text>
<text x="247.6" y="110.2">B9</text>
<text x="100.9" y="119.1">K18</text>
<text x="140.3" y="115.3">B12</text>
<text x="141" y="117.9">E2</text>
<text x="218.4" y="115.3">B7</text>
<text x="218.4" y="117.9">C7</text>
<text x="247" y="115.3">B10</text>
<text x="247.1" y="117.9">A10</text>
<text x="101.5" y="124.2">P3</text>
<text x="141" y="120.4">E1</text>
<text x="218.4" y="120.4">D7</text>
<text x="218.4" y="125.5">E8</text>
<text x="218.5" y="122.9">F8</text>
<text x="247" y="122.9">D11</text>
<text x="247" y="125.5">C11</text>
<text x="247" y="120.4">E11</text>
<text x="218.4" y="128">C8</text>
<text x="247" y="128">B11</text>
<text x="100.9" y="136.9">B17</text>
<text x="141.7" y="136.9">V11</text>
<text x="100.9" y="139.4">B18</text>
<text x="100.9" y="142">D18</text>
<text x="141.5" y="139.4">U11</text>
<text x="142.3" y="142">V9</text>
<text x="100.9" y="144.5">D17</text>
<text x="101" y="147.1">F17</text>
<text x="101" y="149.6">F18</text>
<text x="141.5" y="149.6">U10</text>
<text x="141.7" y="147.1">V10</text>
<text x="142.1" y="144.5">U9</text>
<text x="100.9" y="154.7">P17</text>
<text x="141.5" y="154.7">U12</text>
<text x="141.7" y="152.1">V12</text>
<text x="100.9" y="157.2">P18</text>
<text x="100.9" y="159.8">R17</text>
<text x="141.5" y="159.8">U13</text>
<text x="141.7" y="157.2">V13</text>
<text x="100.9" y="164.8">N18</text>
<text x="100.9" y="167.4">N17</text>
<text x="100.9" y="162.3">R18</text>
<text x="142.1" y="167.4">U6</text>
<text x="142.3" y="164.8">V6</text>
<text x="101" y="171.2">L16</text>
<text x="142.1" y="172.5">U4</text>
<text x="142.3" y="169.9">V4</text>
<text x="100.9" y="175">G15</text>
<text x="101.5" y="178.8">R8</text>
<text x="142.1" y="177.5">U5</text>
<text x="142.3" y="175">V5</text>
<text x="101.1" y="182.6">T11</text>
<text x="142.1" y="182.6">U7</text>
<text x="142.3" y="180.1">V7</text>
<text x="142.3" y="185.2">V8</text>
<text x="142.1" y="187.7">U8</text>
</g>
<g font-size="1.8" fill="#725600">
<text x="166.6" y="23.7">LED_nPWR</text>
<text x="166.6" y="26.3">CAM_GPIO0</text>
<text x="166.6" y="28.8">CAM_GPIO1</text>
<text x="166.6" y="31.3">RPU6</text>
<text x="185.6" y="33.9">RPU4</text>
<text x="158.9" y="45.3">RPU5</text>
<text x="158.9" y="47.9">RPU2</text>
<text x="203.4" y="52.9">RPU1</text>
<text x="203.4" y="50.4">RPU3</text>
<text x="203.4" y="55.5">FAN_TACH</text>
<text x="185.6" y="63.1">PCIe_nWAKE</text>
<text x="185.6" y="60.6">PCIe_PWR_EN</text>
<text x="189.4" y="65.6">VBUS_EN</text>
<text x="221.2" y="63.1">FAN_PWM</text>
</g>
<g font-size="1.8" fill="#0000c2">
<text x="25.6" y="29.1">8G</text>
<text x="33.6" y="28.3">16G</text>
<text x="45" y="28">32G</text>
<text x="56.5" y="29.1">64G</text>
<text x="67.3" y="29.1">128G</text>
<text x="18.9" y="35.2">eMMC</text>
<text x="44.1" y="30.1">4.01K</text>
<text x="25.3" y="45.8">1G</text>
<text x="33.3" y="47.9">2.2K</text>
<text x="34.2" y="45.8">2G</text>
<text x="45.6" y="46.1">4G</text>
<text x="57.3" y="46.1">8G</text>
<text x="67.6" y="46.1">16G</text>
<text x="20.1" y="52.7">RAM</text>
<text x="32.7" y="60.6">CONFIG STUFFING RESISTORS</text>
</g>
<g font-size="1.8" fill="#009600">
<text x="33.3" y="30.3">2.2K</text>
<text x="57.3" y="48.1">8K</text>
</g>
<g font-size="1.8" fill="#0f0f0f">
<text x="87.6" y="30.1">CONFIG1</text>
<text x="87.6" y="37.8">CONFIG2</text>
<text x="92.7" y="47.9">HS.1_N</text>
<text x="92.7" y="45.4">HS.0_P</text>
<text x="92.7" y="42.8">HS.0_N</text>
<text x="92.7" y="50.5">HS.1_P</text>
<text x="92.7" y="53">HS.2_N</text>
<text x="92.7" y="58.1">HS.3_N</text>
<text x="92.7" y="55.5">HS.2_P</text>
<text x="92.7" y="63.2">HS.4_N</text>
<text x="92.7" y="65.7">HS.4_P</text>
<text x="92.7" y="60.6">HS.3_P</text>
<text x="92.7" y="70.8">HS.5_P</text>
<text x="92.7" y="68.2">HS.5_N</text>
<text x="92.7" y="75.9">HS.6_P</text>
<text x="92.7" y="73.3">HS.6_N</text>
<text x="146" y="77.1">RGMII.TXD1</text>
<text x="146" y="72">RGMII.TX_CTL</text>
<text x="146" y="74.6">RGMII.TXD0</text>
<text x="92.7" y="83.5">HS.8_P</text>
<text x="92.7" y="78.4">HS.7_N</text>
<text x="92.7" y="80.9">HS.7_P</text>
<text x="146" y="82.2">RGMII.TXD3</text>
<text x="146" y="79.7">RGMII.TXD2</text>
<text x="92.7" y="86">HS.8_N</text>
<text x="146" y="84.7">RGMII.TXC</text>
<text x="146" y="89.8">RGMII.RX_CTL</text>
<text x="39.4" y="93.6">ID.SCL</text>
<text x="39.4" y="91.1">ID.SDA</text>
<text x="146" y="92.4">RGMII.RXD0</text>
<text x="146" y="94.9">RGMII.RXD1</text>
<text x="39.4" y="101.3">I2C0.SCL</text>
<text x="39.4" y="98.7">I2C0.SDA</text>
<text x="146" y="97.4">RGMII.RXD2</text>
<text x="146" y="100">RGMII.RXD3</text>
<text x="207" y="100">GPIO3</text>
<text x="207" y="97.4">GPIO2</text>
<text x="252.7" y="100">GPIO16</text>
<text x="252.7" y="97.4">GPIO15</text>
<text x="146" y="102.5">RGMII.RXC</text>
<text x="207" y="105.1">GPIO5</text>
<text x="207" y="102.5">GPIO4</text>
<text x="207" y="107.6">GPIO6</text>
<text x="252.7" y="102.5">GPIO17</text>
<text x="252.7" y="105.1">GPIO18</text>
<text x="252.7" y="107.6">GPIO19</text>
<text x="144.8" y="112.7">MDIO.RESET</text>
<text x="207" y="112.7">GPIO8</text>
<text x="207" y="110.1">GPIO7</text>
<text x="252.7" y="112.7">GPIO21</text>
<text x="252.7" y="110.1">GPIO20</text>
<text x="144.8" y="117.8">MDIO.MDC</text>
<text x="144.8" y="115.2">MDIO.INT</text>
<text x="207" y="115.2">GPIO9</text>
<text x="207" y="117.8">GPIO10</text>
<text x="252.7" y="115.2">GPIO22</text>
<text x="252.7" y="117.8">GPIO23</text>
<text x="144.8" y="120.3">MDIO.MDIO</text>
<text x="207" y="120.3">GPIO11</text>
<text x="207" y="125.4">GPIO13</text>
<text x="207" y="122.8">GPIO12</text>
<text x="252.7" y="120.3">GPIO24</text>
<text x="252.7" y="122.8">GPIO25</text>
<text x="252.7" y="125.4">GPIO26</text>
<text x="207" y="127.9">GPIO14</text>
<text x="252.7" y="127.9">GPIO27</text>
<text x="58.7" y="136.8">USB3-0.DP</text>
<text x="148.6" y="136.8">MIPI0.C_P</text>
<text x="56.8" y="141.9">USB3-0.TX_N</text>
<text x="58.5" y="139.4">USB3-0.DM</text>
<text x="85.1" y="141.9">USB3-0-TXC_N</text>
<text x="146" y="141.9">MIPI0.D0_P</text>
<text x="148.6" y="139.4">MIPI0.C_N</text>
<text x="56.5" y="149.5">USB3-0.RX_N</text>
<text x="56.5" y="147">USB3-0.RX_P</text>
<text x="56.8" y="144.4">USB3-0.TX_P</text>
<text x="85.1" y="144.4">USB3-0-TXC_P</text>
<text x="146" y="147">MIPI0.D1_P</text>
<text x="146" y="149.5">MIPI0.D1_N</text>
<text x="146" y="144.4">MIPI0.D0_N</text>
<text x="58.7" y="154.6">USB3-1.DP</text>
<text x="147.3" y="152.1">MIPI0.D2_P</text>
<text x="147.3" y="154.6">MIPI0.D2_N</text>
<text x="56.8" y="159.7">USB3-1.TX_N</text>
<text x="58.5" y="157.1">USB3-1.DM</text>
<text x="85.1" y="159.7">USB3-1-TXC_N</text>
<text x="147.3" y="159.7">MIPI0.D3_N</text>
<text x="147.3" y="157.1">MIPI0.D3_P</text>
<text x="56.5" y="167.3">USB3-1.RX_N</text>
<text x="56.5" y="164.8">USB3-1.RX_P</text>
<text x="56.8" y="162.2">USB3-1.TX_P</text>
<text x="85.1" y="162.2">USB3-1-TXC_P</text>
<text x="148" y="167.3">MIPI1.C_N</text>
<text x="148" y="164.8">MIPI1.C_P</text>
<text x="146" y="169.8">MIPI1.D0_P</text>
<text x="146" y="172.4">MIPI1.D0_N</text>
<text x="146" y="177.5">MIPI1.D1_N</text>
<text x="146" y="174.9">MIPI1.D1_P</text>
<text x="146.8" y="180">MIPI1.D2_P</text>
<text x="146.8" y="182.5">MIPI1.D2_N</text>
<text x="146.8" y="185.1">MIPI1.D3_P</text>
<text x="146.8" y="187.6">MIPI1.D3_N</text>
</g>
<g font-size="1.8" fill="#000084">
<text x="164" y="70.7">RGMII{RGMII}</text>
<text x="20.9" y="87.2">ID{I2C}</text>
<text x="75.4" y="89.8">HS{HS}</text>
<text x="18.5" y="94.8">I2C0{I2C}</text>
<text x="175.3" y="93.6">GPIO[2..27]</text>
<text x="269.4" y="93.6">GPIO[2..27]</text>
<text x="167.8" y="111.4">MDIO{MDIO}</text>
<text x="35.9" y="135.5">USB3-0{USB3}</text>
<text x="164" y="135.5">MIPI0{MIPI}</text>
<text x="35.9" y="153.3">USB3-1{USB3}</text>
<text x="164" y="163.4">MIPI1{MIPI}</text>
</g>
<g font-size="1.1" fill="#a90000">
<text x="78.9" y="119.1">1</text>
<text x="81" y="117.7" transform="rotate(-90 81 117.7)">4</text>
<text x="82.7" y="119.1">3</text>
</g>
<text font-size="1.1" fill="#840000" x="81" y="122.1" transform="rotate(-90 81 122.1)">2</text>
</svg>
